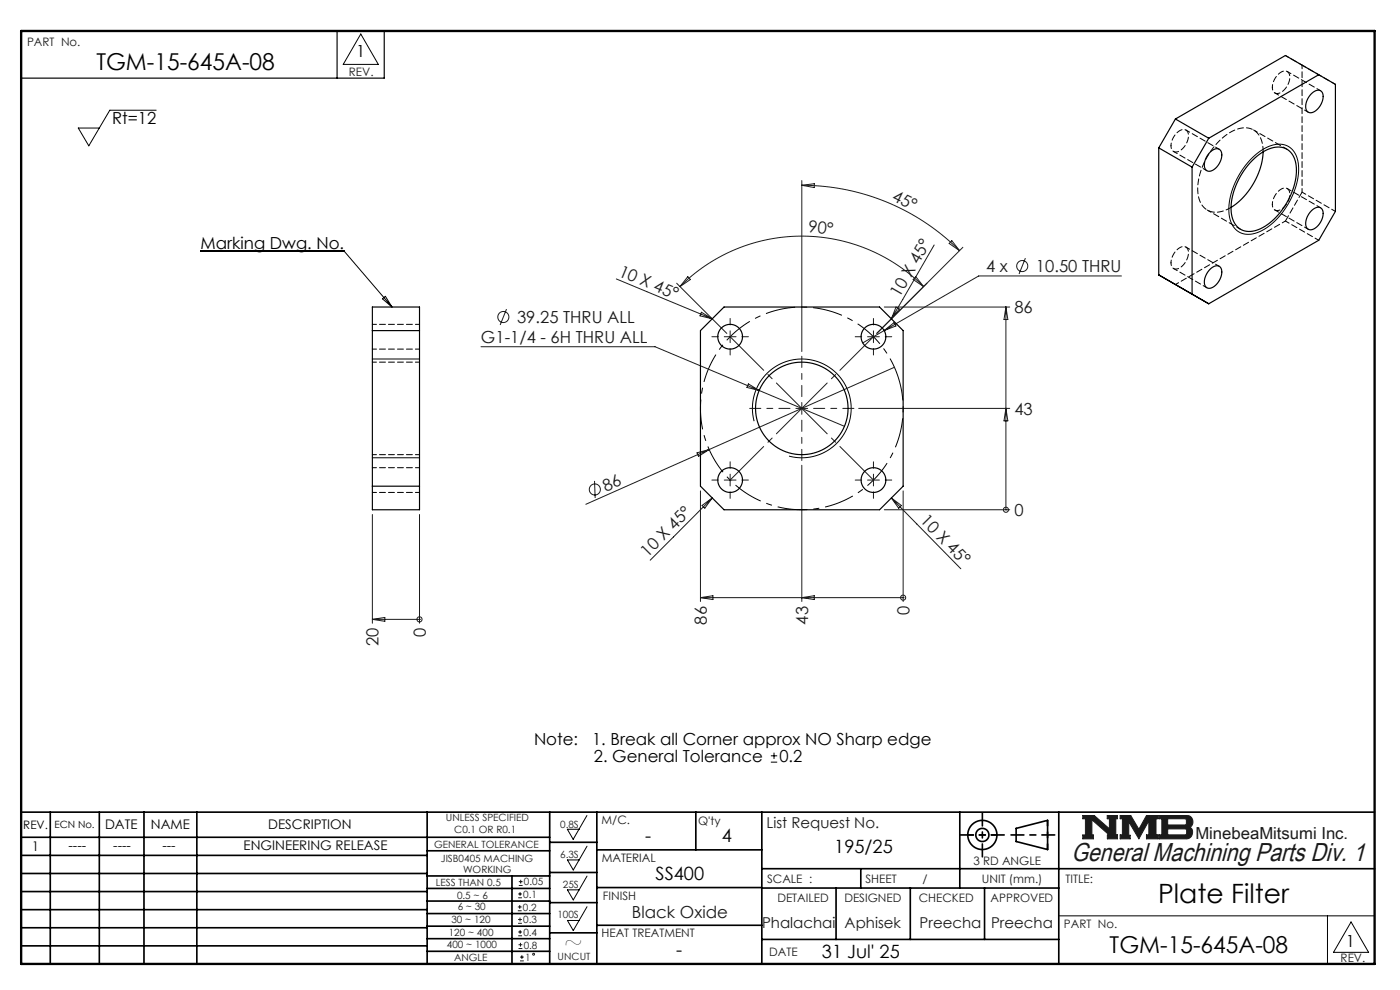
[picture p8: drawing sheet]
<svg xmlns="http://www.w3.org/2000/svg" width="297mm" height="210mm" viewBox="0 0 297 210" stroke-linecap="round" stroke-linejoin="round" font-family="sans-serif">
<g fill="none" stroke="#000" stroke-width=".35">
<path d="M4.5 172.3h287.1M4.5 177.6h112.1M10.7 172.3v32.2M21.1 172.3v32.2M30.5 172.3v32.2M41.8 172.3v32.2M90.6 172.3v32.2M116.6 172.3v32.2M116.6 178.7h10M126.6 172.3v32.2M147.6 172.3v8M161.6 172.3v32.2"/>
<path d="M203.6 172.3v16.1M215.6 175.7l6.6-1.7v6.2l-6.6-1.7zM224.6 172.3v32.2M4.5 185.3h86.1M4.5 181.4h86.1M4.5 189.1h86.1M4.5 193h86.1M4.5 196.8h86.1M90.6 199.1h26M90.6 193.8h26M90.6 188.5h26M90.6 191.1h26"/>
<path d="M90.6 180.5h26M90.6 185.8h26M90.6 196.5h26M108.6 185.8v18.5M116.6 185.1h10M116.6 191.5h10M116.6 197.9h10M126.6 196.3h35M126.6 188.3h35M126.6 180.3h35M161.6 184.3h130M161.6 199.3h63"/>
<path d="M161.6 188.4h63M177.4 188.4v10.9M182.6 184.3v4.1M193.1 188.4v10.9M208.9 188.4v10.9M4.5 200.6h86.1M90.6 201.8h26"/>
<circle cx="208.4" cy="177.1" r="3.1"/>
<circle cx="208.4" cy="177.1" r="1.39"/>
</g>
<path d="M229.7 173h2.4l3.3 2.8v-2.1h-.5v-.7h2.2v.7h-.4v3.4h.4v.8h-2.2v-.8h.4l-3.7-3.2v3.2h.4v.8h-2.3v-.8h.6v-3.4h-.6zM237.6 173h2.3l1.7 2.9 1.6-2.9h2.5v.7h-.5v3.4h.5v.8h-2.5v-.8h.5v-3l-2.1 3.8-2.1-3.6v2.9h.3v.7h-2.2v-.8h.5v-3.4h-.5zM245.9 173h6a1.34 1.34 0 0 1 1.1 1 1.34 1.34 0 0 1-.6 1.5 1.33 1.33 0 0 1 .5 1.4 1.33 1.33 0 0 1-1.2 1h-5.8v-.8h.6v-3.4h-.6zM247.7 173.7h3.8l.2 .2v.8l-.3 .3h-3.7zM247.7 175.8h3.8l.2 .3v.7l-.3 .3h-3.7z" fill="none" stroke="#191924" stroke-width=".21"/>
<path d="M76.5 7.2l3.8 6.5h-7.5zM124.5 173l-2.9 5-1.2-2.1h2.4M124.5 179.5l-2.9 5.1-1.2-2.2h2.4M124.5 185.8l-2.9 5.1-1.2-2.1h2.4M124.5 192.3l-2.9 5.1-1.2-2.1h2.4M224.6 194.3h67M281.6 194.3v10.2M286.6 195.6l3.7 6.4h-7.4z" fill="none" stroke="#000" stroke-width=".21"/>
<path d="M4.5 6.6h287.1" fill="none" stroke="#000" stroke-width=".21" stroke-dasharray="6.3 1.3 1.3 1.3" stroke-dashoffset="1.9"/>
<path d="M71.5 6.6v10M81.5 6.6v10h-77" fill="none" stroke="#000" stroke-width=".25"/>
<path d="M205.3 177.1h6.2M222.2 174v6.2" fill="none" stroke="#000" stroke-width=".35" stroke-dasharray="15.2 1.3 1.3 1.3" stroke-dashoffset="14.1"/>
<path d="M203.8 177.1h9.2M208.4 172.5v9.2M214.5 177.1h9.3" fill="none" stroke="#000" stroke-width=".35" stroke-dasharray="15.2 1.3 1.3 1.3" stroke-dashoffset="12.5"/>
<path d="M4.5 6.6h287.1v197.9h-287.1z" fill="none" stroke="#000" stroke-width=".5"/>
<path d="M229.7 173v.7h.6v3.4h-.6v.8h2.3v-.8h-.4v-3.2l3.7 3.2h-.4v.8h2.2v-.8h-.4v-3.4h.4v-.7h-2.2v.7h.5v2.1l-3.3-2.8zM237.6 173v.7h.5v3.4h-.5v.8h2.2v-.7h-.3v-2.9l2.1 3.6 2.1-3.8v3h-.5v.8h2.5v-.8h-.5v-3.4h.5v-.7h-2.5l-1.6 2.9-1.7-2.9zM247.7 175.8h3.8l.2 .3v.7l-.3 .3h-3.7zM245.9 173v.7h.6v3.4h-.6v.8h6.3l.5-.5 .3-.8-.1-.7-.5-.4a1.34 1.34 0 0 0 .6-1.5 1.34 1.34 0 0 0-1.1-1zM247.7 173.7h3.7l.3 .2v.9l-.3 .2h-3.7z" fill-rule="evenodd" fill="#191924"/>
<g fill="none" stroke="#191924" stroke-width=".21">
<path d="M170.1 38.3v36.3M170.1 39.3l2.7-.3-.1 .8zM170.1 39.3a47.3 47.3 0 0 1 33.5 13.9M130.8 59.2l20.3 8.4M145.9 58.7l.6 .6-2.2 1.5zM194.3 58.7l1.6 2.1-2.2-1.5zM198.2 52l-9.1 15.6M201.9 51.1l1.7 2.1-2.2-1.6zM204.3 52.5l-18.3 18.2M217.5 54.8l-1.3 3.3M237.9 58.5h-30.3l-20 11.6M102 73.6h37l22 9.2"/>
<path d="M107.5 65.6l-1.4 3.3M143.5 60.1l10.7 10.6M144.3 60.8a36.5 36.5 0 0 1 51.6 0M148.8 66.2l2.3 1.4-2.6-.6zM153.6 71.4h2.5M154.9 70.2v2.5M184 71.4h2.5M185.3 70.2v2.5M187.6 70.1l-4.6 2.6M187.6 70.1l2.1-1.7 .4 .7zM187.6 65.1h26.6M189.7 77.9l-65.4 29.1"/>
<path d="M190.1 65.1l.7 .5-1.7 2zM213.4 65.1v43M213.4 65.1l.4 2.7h-.8zM147.9 96.1l2.5-.7-2.2 1.4zM158.8 81.4l2.2 1.4-2.5-.6zM161 82.8l18.1 7.6M168.8 86.6h2.5M170.1 98.7v28.9M170.1 85.4v2.5M182.2 86.6h32M213.4 86.6l.4 2.7h-.8zM79 109.1v23.1"/>
<path d="M89 109.1v23.1M126.1 102l.2 3.6M148.6 104.1v23.5M148.9 107.2l2.2-1.6-1.6 2.2zM151.1 105.6l-13.2 13.2M153.6 101.8h2.5M154.9 100.6v2.5M184 101.8h2.5M185.3 100.6v2.5M187.6 108.1h26.6M189.1 105.6l2.1 1.6-.5 .6zM189.1 105.6l14.7 15"/>
<path d="M191.6 104.1v23.5M213.4 108.1h.1M79 131.4h10M79 131.4l2.6-.4v.8zM89 131.4h.1M148.6 126.8h43M148.6 126.8l2.6-.4v.8zM170.1 126.8l2.6-.4v.8zM191.6 126.8h.1M109.9 193.2h.8M109.9 192.4h.8M109.9 195.9h.8"/>
<path d="M109.9 195h.8M109.9 190.4h.8M109.9 189.6h.8M109.9 198.5h.8M109.9 197.7h.8M110.1 187.8h.8M110.1 187h.8M110.3 192v.8M110.3 194.6v.9M110.3 189.2v.8M110.3 197.3v.8M110.4 200v.8"/>
<path d="M110.5 186.6v.8M110 201.2h.8M110 200.4h.8M110.3 203.8h.8M110.3 203h.8M110.7 202.6v.8"/>
<circle cx="216.9" cy="56.4" r="1.18"/>
<circle cx="106.8" cy="67.2" r="1.18"/>
<circle cx="126.2" cy="103.8" r="1.18"/>
<circle cx="213.4" cy="108.1" r=".54"/>
<circle cx="89" cy="131.4" r=".54"/>
<circle cx="191.6" cy="126.8" r=".54"/>
<circle cx="113.2" cy="202.4" r=".2"/>
</g>
<path d="M33.1 23.4h-9.8l-4.5 7.5-2.2-3.7h4.5M265.5 33.7a8 8 0 0 1 6.8-3 4.5 4.5 0 0 1 3.2 4.8 15.9 15.9 0 0 1-8.5 13.7 4.2 4.2 0 0 1-6.2-3.5 15.7 15.7 0 0 1 4.7-12zM42.5 53.3h30.5l10.2 11.8M79 76.2h10M81.1 63.4l.7-.5 1.4 2.2zM79 97.1h10M160 89.3a10.5 10.5 0 0 1 9.2-13.1 10.5 10.5 0 0 1 11.3 11.3 10.5 10.5 0 0 1-13.1 9.3M164.2 159.7v1.3M163.5 161.7h1.4M163.5 160.3h1.4" fill="none" stroke="#000" stroke-width=".21"/>
<path d="M190.7 80.3a21.5 21.5 0 0 0-36-8.6 21.5 21.5 0 0 0 9.7 35.7 21.5 21.5 0 0 0 26.6-25.8l-.3-1.3" fill="none" stroke="#000" stroke-width=".21" stroke-dasharray="6.3 1.3 1.3 1.3" stroke-dashoffset="1.7" stroke-linecap="butt"/>
<path d="M154.9 71.4l30.4 30.4M154.9 101.8l30.4-30.4" fill="none" stroke="#191924" stroke-width=".21" stroke-dasharray="15.2 1.3 1.3 1.3" stroke-dashoffset="5.2"/>
<g fill="none" stroke="#191924" stroke-width=".21" stroke-dasharray="15.2 1.3 1.3 1.3">
<path d="M152.4 71.4h-1.4M154.9 68.9v-1.3M154.9 73.9v1.4M157.4 71.4h1.4M182.8 71.4h-1.4M185.3 68.9v-1.3M185.3 73.9v1.4M187.8 71.4h1.4M154.9 99.3v-1.3M185.3 99.3v-1.3M152.4 101.8h-1.4M154.9 104.3v1.4"/>
<path d="M157.4 101.8h1.4M182.8 101.8h-1.4M185.3 104.3v1.4M187.8 101.8h1.4"/>
</g>
<path d="M167.6 86.6h-8.6M170.1 84.1v-8.5M170.1 89.1v8.6M172.6 86.6h8.6" fill="none" stroke="#191924" stroke-width=".21" stroke-dasharray="15.2 1.3 1.3 1.3" stroke-dashoffset="12.9"/>
<g fill="none" stroke="#000" stroke-width=".25">
<path d="M278.2 19.9a1.48 1.48 0 0 1 2.3-.4 3.5 3.5 0 0 1-2.5 4.4 1.37 1.37 0 0 1-.9-2l.3-.9zM279.8 15.9l-23.4 13.4M245.8 31.4l7.1 4M249.4 25.2l23.3-13.4 10.6 6.1v26.9l-3.5 6.2-23.4 13.4-10.6-6.1v-26.9M249.4 25.2l7 4.1M249.4 25.2l-3.6 6.2M252.9 35.4v27M256.4 29.3l-3.5 6.1M256.7 32.3a1.48 1.48 0 0 1 2.3-.3 3.5 3.5 0 0 1-2.5 4.3 1.37 1.37 0 0 1-.9-2l.3-.9zM265.7 34a7.3 7.3 0 0 1 6.6-2.7 4.5 4.5 0 0 1 2.7 4.8 14.9 14.9 0 0 1-7.9 12.6 3.9 3.9 0 0 1-5.8-3.3 14.6 14.6 0 0 1 4.4-11.4zM268 32.2a15.4 15.4 0 0 1-6.8 11.8M256.7 57.1a1.48 1.48 0 0 1 2.3-.3 3.5 3.5 0 0 1-2.5 4.4 1.37 1.37 0 0 1-.9-2.1l.3-.9z"/>
<path d="M278.2 44.7a1.48 1.48 0 0 1 2.3-.3 3.5 3.5 0 0 1-2.5 4.3 1.37 1.37 0 0 1-.9-2l.3-.9zM79 70.1h10M79 65.1h10v43h-10zM148.6 70.1l5-5h33l5 5v33l-5 5h-33l-5-5zM79 103.1h10"/>
<circle cx="154.9" cy="71.4" r="2.63"/>
<circle cx="185.3" cy="71.4" r="2.63"/>
<circle cx="170.1" cy="86.6" r="9.8"/>
<circle cx="154.9" cy="101.8" r="2.63"/>
<circle cx="185.3" cy="101.8" r="2.63"/>
</g>
<g fill="none" stroke="#000" stroke-width=".21" stroke-dasharray="1.3 .6" stroke-dashoffset=".4">
<path d="M270.5 19.7l7 4.1M280.2 19.3l-7.1-4.1M283.3 17.9l-7.1-4.1M249 32.1l7 4.1M258.7 31.7l-7.1-4.1M273 31.6l-7.1-4M249 57l7 4M256.1 44.6l7.1 4M258.7 56.5l-7.1-4.1M270.5 44.5l7 4.1M279.8 51l-7.1-4.1M280.2 44.1l-7.1-4.1"/>
<path d="M283.3 44.8l-7.1-4M79 74.1h10M89 68.8h-10M89 76.8h-10M79 96.4h10M89 99.2h-10M79 104.5h10"/>
</g>
<path d="M269.9 18.5a3.6 3.6 0 0 1 2.7-3.5 1.37 1.37 0 0 1 .9 2.1 3.3 3.3 0 0 1-2.7 2.7 1.15 1.15 0 0 1-.9-1.3M248.4 30.9a3.6 3.6 0 0 1 2.7-3.4 1.37 1.37 0 0 1 .9 2 3.3 3.3 0 0 1-2.7 2.7 1.15 1.15 0 0 1-.9-1.3M248.4 55.8a3.6 3.6 0 0 1 2.7-3.5 1.37 1.37 0 0 1 .9 2 3.3 3.3 0 0 1-2.7 2.8 1.15 1.15 0 0 1-.9-1.3M269.9 43.3a3.6 3.6 0 0 1 2.7-3.4 1.37 1.37 0 0 1 .9 2 3.3 3.3 0 0 1-2.7 2.8 1.15 1.15 0 0 1-.9-1.4" fill="none" stroke="#000" stroke-width=".21" stroke-dasharray="1.3 .6" stroke-dashoffset=".7"/>
<path d="M268 32.2a4.7 4.7 0 0 0-2.8-4.9 6.8 6.8 0 0 0-6.1 2.2 14.8 14.8 0 0 0-4.9 11.8 3.9 3.9 0 0 0 5.8 3.3l1.2-.6" fill="none" stroke="#000" stroke-width=".21" stroke-dasharray="1.3 .6" stroke-dashoffset=".1"/>
<path d="M276.2 13.8l-3.5-2M276.2 40.8v-27M249.4 60.4l23.3-13.5" fill="none" stroke="#000" stroke-width=".21" stroke-dasharray="1.3 .6" stroke-dashoffset=".5"/>
<path d="M272.7 46.9l3.5-6.1" fill="none" stroke="#000" stroke-width=".21" stroke-dasharray="1.3 .6"/>
<text font-size="5.6" x="245.7" y="191.5">Plate Filter</text>
<text font-size="5.5" fill="#191924" x="227.3" y="182.7">General Machining Parts Div. 1</text>
<g font-size="4.9">
<text x="20.4" y="14.8">TGM-15-645A-08</text>
<text x="119.6" y="201.6">~</text>
<text x="235.4" y="202.1">TGM-15-645A-08</text>
</g>
<g font-size="3.9">
<text x="136.9" y="178.6">-</text>
<text x="153.1" y="178.6">4</text>
<text x="177" y="181">195/25</text>
<text x="139.1" y="186.6">SS400</text>
<text x="143.5" y="202.9">-</text>
<text x="174.4" y="203.2">31 Jul' 25</text>
</g>
<g font-size="3.5">
<text x="75.6" y="12.1">1</text>
<text x="23.8" y="26.4">Rt=12</text>
<text x="42.6" y="52.7">Marking Dwg. No.</text>
<text x="113.3" y="158.1">Note:</text>
<text x="125.6" y="158.1">1. Break all Corner approx NO Sharp edge</text>
<text x="126" y="161.7">2. General Tolerance</text>
<text x="165.3" y="161.7">0.2</text>
<text x="285.5" y="200.9">1</text>
</g>
<g font-size="3.5" fill="#191924">
<text x="189" y="42.3" transform="rotate(26 189 42.3)">45°</text>
<text x="171.4" y="49.2" transform="rotate(6 171.4 49.2)">90°</text>
<text x="131" y="58.5" transform="rotate(23 131 58.5)">10 X 45°</text>
<text x="209.2" y="57.8">4 x</text>
<text x="219.8" y="57.8">10.50 THRU</text>
<text x="190.8" y="63.1" transform="rotate(-60 190.8 63.1)">10 X 45°</text>
<text x="109.7" y="68.6">39.25 THRU ALL</text>
<text x="215.2" y="66.5">86</text>
<text x="102" y="72.8">G1-1/4 - 6H THRU ALL</text>
<text x="215.2" y="88">43</text>
<text x="128.5" y="104.3" transform="rotate(-24 128.5 104.3)">86</text>
<text x="195" y="110.6" transform="rotate(45 195 110.6)">10 X 45°</text>
<text x="215.2" y="109.5">0</text>
<text x="137.4" y="118.3" transform="rotate(-45 137.4 118.3)">10 X 45°</text>
<text x="192.9" y="130.5" transform="rotate(-90 192.9 130.5)">0</text>
<text x="80.3" y="137.1" transform="rotate(-90 80.3 137.1)">20</text>
<text x="90.3" y="135.1" transform="rotate(-90 90.3 135.1)">0</text>
<text x="149.9" y="132.5" transform="rotate(-90 149.9 132.5)">86</text>
<text x="171.4" y="132.5" transform="rotate(-90 171.4 132.5)">43</text>
<text x="253.6" y="178.1">MinebeaMitsumi Inc.</text>
<text x="134.1" y="194.8">Black Oxide</text>
</g>
<g font-size="3.2" fill="#191924">
<text x="162.6" y="175.5">List Request No.</text>
<text x="161.7" y="196.8">Phalachai</text>
<text x="179.2" y="196.8">Aphisek</text>
<text x="195.1" y="196.8">Preecha</text>
<text x="210.2" y="196.8">Preecha</text>
</g>
<g font-size="2.8">
<text x="22.3" y="175.9">DATE</text>
<text x="32" y="175.9">NAME</text>
<text x="56.9" y="175.9">DESCRIPTION</text>
<text x="6.8" y="180.6">1</text>
<text x="14.5" y="180.3">----</text>
<text x="24" y="180.3">----</text>
<text x="34.5" y="180.3">---</text>
<text x="51.7" y="180.3">ENGINEERING RELEASE</text>
</g>
<g font-size="2.5" fill="#191924">
<text x="5.7" y="9.8">PART No.</text>
<text x="74" y="16">REV.</text>
<text x="127.6" y="174.8">M/C.</text>
<text x="148.1" y="175.1">Q'ty</text>
<text x="127.6" y="182.8">MATERIAL</text>
<text x="206.5" y="183.6">3 RD ANGLE</text>
<text x="127.9" y="191">FINISH</text>
<text x="162.7" y="187.2">SCALE :</text>
<text x="164.9" y="191.4">DETAILED</text>
<text x="179.1" y="191.4">DESIGNED</text>
<text x="183.6" y="187.2">SHEET</text>
<text x="194.9" y="191.4">CHECKED</text>
<text x="195.7" y="187.2">/</text>
<text x="208.3" y="187.2">UNIT (mm.)</text>
<text x="210.2" y="191.4">APPROVED</text>
<text x="226" y="187.2">TITLE:</text>
<text x="225.7" y="196.8">PART No.</text>
<text x="127.6" y="198.9">HEAT TREATMENT</text>
<text x="163.2" y="202.9">DATE</text>
<text x="284.4" y="204.1">REV.</text>
</g>
<text font-size="2.5" x="4.9" y="175.9">REV.</text>
<text font-size="2.1" x="11.6" y="175.6">ECN No.</text>
<g font-size="2.1" fill="#191924">
<text x="92.1" y="179.9">GENERAL TOLERANCE</text>
<text x="94.6" y="174.2">UNLESS SPECIFIED</text>
<text x="96.4" y="176.8">C0.1 OR R0.1</text>
<text x="118.8" y="175.5">0.8S</text>
<text x="93.5" y="182.9">JISB0405 MACHING</text>
<text x="98.2" y="185.3">WORKING</text>
<text x="118.8" y="181.9">6.3S</text>
<text x="92.5" y="187.9">LESS THAN 0.5</text>
<text x="97" y="190.7">0.5 ~ 6</text>
<text x="111" y="190.4">0.1</text>
<text x="111.2" y="187.8">0.05</text>
<text x="119.4" y="188.4">25S</text>
<text x="95.8" y="195.8">30 ~ 120</text>
<text x="97.1" y="193.1">6 ~ 30</text>
<text x="110.9" y="193.2">0.2</text>
<text x="111" y="195.9">0.3</text>
<text x="118.2" y="194.8">100S</text>
<text x="94.8" y="201.1">400 ~ 1000</text>
<text x="95.2" y="198.5">120 ~ 400</text>
<text x="96.3" y="203.9">ANGLE</text>
<text x="111" y="198.5">0.4</text>
<text x="111.1" y="201.2">0.8</text>
<text x="111.4" y="203.8">1</text>
<text x="118.3" y="203.7">UNCUT</text>
</g>
</svg>
